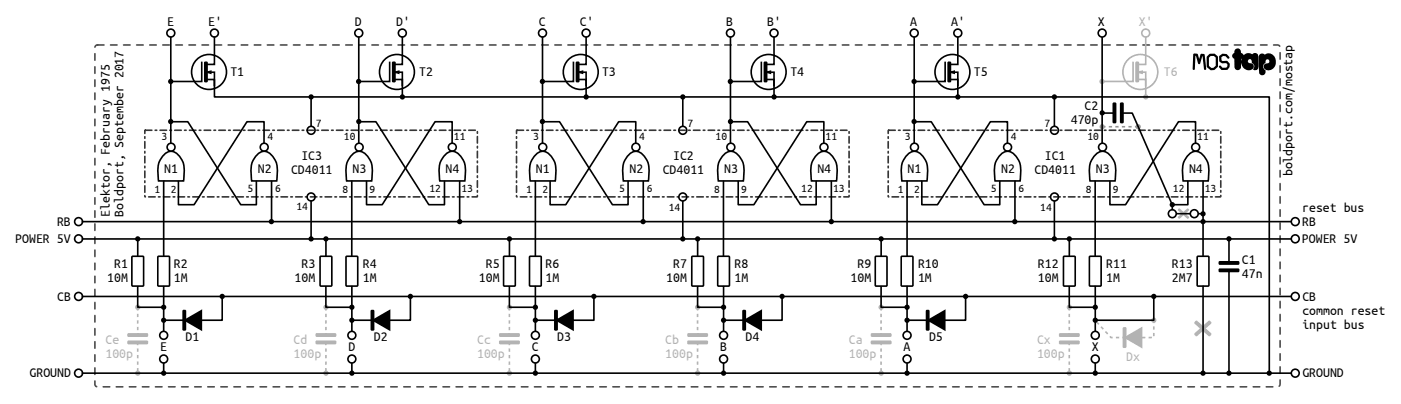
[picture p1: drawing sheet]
<svg xmlns="http://www.w3.org/2000/svg" width="858mm" height="247mm" viewBox="0 0 858 247" stroke-linecap="round" stroke-linejoin="round" font-family="sans-serif">
<path d="M89 80h203v40h-203z" fill="none" stroke="#333" stroke-width="1" stroke-dasharray="4 2 1 2"/>
<path d="M696 49h5v10" fill="none" stroke="#b3b3b3" stroke-width="1" stroke-linecap="butt"/>
<circle cx="701" cy="59" r="1.6" fill="#b3b3b3"/>
<g fill="#999">
<circle cx="675" cy="77" r="1.6"/>
<circle cx="697" cy="77" r="1.6"/>
</g>
<circle cx="706" cy="196" r="1.6" fill="#b3b3b3"/>
<path d="M59 28h724l1 1v206l-2 1h-723l-1-1v-206z" fill="none" stroke="#4d4d4d" stroke-width="1" stroke-dasharray="4 4"/>
<g fill="#b3b3b3">
<circle cx="84" cy="228" r="1.6"/>
<circle cx="84" cy="188" r="1.6"/>
<circle cx="200" cy="228" r="1.6"/>
<circle cx="200" cy="188" r="1.6"/>
<circle cx="312" cy="228" r="1.6"/>
<circle cx="312" cy="188" r="1.6"/>
<circle cx="427" cy="228" r="1.6"/>
<circle cx="427" cy="188" r="1.6"/>
<circle cx="539" cy="228" r="1.6"/>
<circle cx="539" cy="188" r="1.6"/>
<circle cx="655" cy="228" r="1.6"/>
<circle cx="655" cy="188" r="1.6"/>
</g>
<path d="M84 188v17M200 188v17M312 188v17M427 188v17M539 188v17M655 188v17M84 209v19M200 209v19M312 209v19M427 209v19M539 209v19M655 209v19" fill="none" stroke="#b3b3b3" stroke-width="1" stroke-dasharray="2 2" stroke-linecap="butt"/>
<path d="M112 190l2-1v1v11l-1 1h-1v-1zM112 196l12-7v13z" fill="#000"/>
<g fill="#b3b3b3">
<path d="M721 128l1-1 6 5-1 2-6-5z"/>
<path d="M721 132l6-5 1 1v1l-6 5-1-1z"/>
</g>
<g fill="none" stroke="#000" stroke-width="1" stroke-linecap="butt">
<path d="M105 22v66M220 22v66M104 74h11l32 51h10v-15M220 74h10l33 51h9v-15M100 95a6 6 0 0 1 11 2 21 21 0 0 1 1 14h-15a18 18 0 0 1 3-16zM157 95a6 6 0 0 1 11 2 21 21 0 0 1 1 14h-15a18 18 0 0 1 3-16zM162 88v-14h-11l-32 51h-10v-15M216 95a6 6 0 0 1 10 2 21 21 0 0 1 2 14h-16a18 18 0 0 1 4-16zM273 95a6 6 0 0 1 10 2 21 21 0 0 1 2 14h-16a18 18 0 0 1 4-16zM277 88v-14h-11l-32 51h-10v-15M100 110v47M166 110v25"/>
<path d="M215 110v47M281 110v25M50 135h741M50 146h741M84 146v11M84 175v13h16M100 175v28M50 181h741M100 196h12M136 181v15h-16M50 228h741M100 222v6"/>
</g>
<g fill="none" stroke="#000" stroke-width="1">
<path d="M81 157h7v18h-7zM97 157h7v18h-7z"/>
<circle cx="105" cy="90" r="2.4"/>
<circle cx="162" cy="90" r="2.4"/>
<circle cx="220" cy="90" r="2.4"/>
<circle cx="277" cy="90" r="2.4"/>
<circle cx="100" cy="205" r="2.4"/>
<circle cx="100" cy="219" r="2.4"/>
</g>
<g fill="#000">
<path d="M731 33l-1 9 1 1v-1l1-8 2 5h1l1-5 1 8 1 1-1-10h-2l-1 3-1-3zM740 33l-1 2v6l2 2h2l3-2v-6l-3-2zM746 34l1 4 1 1h3v2h-3l-1-1-1 1 2 2h3l2-2v-2l-2-2h-3v-2l1-1h1l2 2v-1l-1-2h-2zM741 34h2l1 1v5l-1 1-1 1-2-2v-5z"/>
<path d="M756 30v2a2 2 0 0 0-2 2 2 2 0 0 0 2 2v4a2.2 2.2 0 0 0 2 3 2.2 2.2 0 0 0 2-3v-1a4 4 0 0 0 3 4 4 4 0 0 0 4-2 2.8 2.8 0 0 0-3-3 1.3 1.3 0 0 1 1-2 1.3 1.3 0 0 1 1 2 3 3 0 0 1 1 5 2.5 2.5 0 0 0 3-1 2.5 2.5 0 0 0 0-3v-3a2.6 2.6 0 0 0 0-3 2.6 2.6 0 0 0-4 0 4 4 0 0 0-5 1v-1a2 2 0 0 1-2-2l-1-1zM771 33v2v8a2.2 2.2 0 0 0 1 3 2.2 2.2 0 0 0 3-1 2.2 2.2 0 0 0-2-3 2.3 2.3 0 0 1 2-4 1.3 1.3 0 0 1 0-1 1.3 1.3 0 0 1 2 0 1.3 1.3 0 0 1 0 1 2.4 2.4 0 0 0-3 3 2.4 2.4 0 0 0 3 2 5 5 0 0 0 4-6 5 5 0 0 0-5-4h-2a2.3 2.3 0 0 0-3 0zM760 36v1z"/>
<circle cx="105" cy="74" r="1.6"/>
<circle cx="220" cy="74" r="1.6"/>
<circle cx="166" cy="135" r="1.6"/>
<circle cx="281" cy="135" r="1.6"/>
<circle cx="84" cy="146" r="1.6"/>
<circle cx="100" cy="196" r="1.6"/>
<circle cx="100" cy="188" r="1.6"/>
<circle cx="136" cy="181" r="1.6"/>
<circle cx="100" cy="228" r="1.6"/>
</g>
<g fill="#b3b3b3">
<path d="M78 208h12l1 1v1h-1h-11h-1z"/>
<path d="M78 204h12h1v1l-1 1h-11l-1-1z"/>
</g>
<g fill="#000">
<path d="M227 190l2-1v1v11l-1 1h-1v-1zM227 196l12-7v13z"/>
<circle cx="200" cy="146" r="1.6"/>
<circle cx="215" cy="196" r="1.6"/>
<circle cx="215" cy="188" r="1.6"/>
<circle cx="251" cy="181" r="1.6"/>
<circle cx="215" cy="228" r="1.6"/>
</g>
<path d="M200 146v11M200 175v13h15M215 175v28M215 196h12M251 181v15h-16M215 222v6" fill="none" stroke="#000" stroke-width="1" stroke-linecap="butt"/>
<g fill="none" stroke="#000" stroke-width="1">
<path d="M196 157h7v18h-7zM212 157h7v18h-7z"/>
<circle cx="215" cy="205" r="2.4"/>
<circle cx="215" cy="219" r="2.4"/>
</g>
<g fill="#b3b3b3">
<path d="M193 208h12l1 1v1h-1h-11h-1z"/>
<path d="M193 204h12h1v1l-1 1h-11l-1-1z"/>
</g>
<g fill="none" stroke="#000" stroke-width="1">
<circle cx="128" cy="44" r="11"/>
<circle cx="190" cy="80" r="2.4"/>
</g>
<path d="M125 38h2v12h-1h-1z" fill="#000"/>
<path d="M127 44l3-1v2h-3z" fill="#000"/>
<path d="M124 38v12h-19M131 22v17h-5M126 44h5v9M126 49h5v10h646v169" fill="none" stroke="#000" stroke-width="1" stroke-linecap="butt"/>
<g fill="#b3b3b3">
<path d="M732 196h1l8 8h1l-1 1h-1l-9-7v-1z"/>
<path d="M731 204l9-8h1v1v1l-8 7h-1l-1-1z"/>
</g>
<path d="M697 77h-22" fill="none" stroke="#999" stroke-width="1" stroke-dasharray="2 2" stroke-linecap="butt"/>
<path d="M694 38v12h-19" fill="none" stroke="#b3b3b3" stroke-width="1" stroke-linecap="butt"/>
<circle cx="675" cy="50" r="1.6" fill="#b3b3b3"/>
<g fill="#000">
<path d="M240 38h2v12h-1h-1zM339 190l2-1 1 1v11l-1 1h-1l-1-1zM340 196l11-7v13z"/>
<circle cx="105" cy="50" r="1.6"/>
<circle cx="220" cy="50" r="1.6"/>
<circle cx="246" cy="59" r="1.6"/>
<circle cx="332" cy="74" r="1.6"/>
<circle cx="447" cy="74" r="1.6"/>
<circle cx="394" cy="135" r="1.6"/>
<circle cx="509" cy="135" r="1.6"/>
<circle cx="312" cy="146" r="1.6"/>
<circle cx="328" cy="196" r="1.6"/>
<circle cx="328" cy="188" r="1.6"/>
<circle cx="364" cy="181" r="1.6"/>
<circle cx="328" cy="228" r="1.6"/>
</g>
<g fill="none" stroke="#000" stroke-width="1">
<path d="M308 157h7v18h-7zM324 157h7v18h-7z"/>
<circle cx="105" cy="20" r="2.4"/>
<circle cx="131" cy="20" r="2.4"/>
<circle cx="220" cy="20" r="2.4"/>
<circle cx="246" cy="20" r="2.4"/>
<circle cx="243" cy="44" r="11"/>
<circle cx="332" cy="90" r="2.4"/>
<circle cx="389" cy="90" r="2.4"/>
<circle cx="447" cy="90" r="2.4"/>
<circle cx="504" cy="90" r="2.4"/>
<circle cx="328" cy="205" r="2.4"/>
<circle cx="328" cy="219" r="2.4"/>
</g>
<path d="M242 44l3-1v2h-3z" fill="#000"/>
<g fill="none" stroke="#000" stroke-width="1" stroke-linecap="butt">
<path d="M239 38v12h-19M246 22v17h-5M332 22v66M447 22v66M241 44h5v9M241 49h5v10M332 74h11l32 51h9v-15M447 74h11l32 51h10v-15M328 95a6 6 0 0 1 10 2 21 21 0 0 1 2 14h-15a18 18 0 0 1 3-16zM385 95a6 6 0 0 1 11 2 21 21 0 0 1 1 14h-15a18 18 0 0 1 3-16zM389 88v-14h-10l-33 51h-9v-15M443 95a6 6 0 0 1 11 2 21 21 0 0 1 1 14h-15a18 18 0 0 1 3-16z"/>
<path d="M500 95a6 6 0 0 1 11 2 21 21 0 0 1 1 14h-15a18 18 0 0 1 3-16zM504 88v-14h-10l-32 51h-10v-15M328 110v47M394 110v25M443 110v47M509 110v25M312 146v11M312 175v13h16M328 175v28M328 196h12M364 181v15h-17M328 222v6"/>
</g>
<path d="M316 80h203l1 40h-203z" fill="none" stroke="#333" stroke-width="1" stroke-dasharray="4 2 1 2"/>
<g fill="#b3b3b3">
<path d="M306 208h11l1 1v1h-1h-11z"/>
<path d="M306 204h11h1v1l-1 1h-11v-1z"/>
</g>
<g fill="#000">
<path d="M455 190l1-1 1 1v11l-1 1h-1l-1-1zM455 196l12-7v13z"/>
<circle cx="427" cy="146" r="1.6"/>
<circle cx="443" cy="196" r="1.6"/>
<circle cx="443" cy="188" r="1.6"/>
<circle cx="479" cy="181" r="1.6"/>
<circle cx="443" cy="228" r="1.6"/>
</g>
<path d="M427 146v11M427 175v13h16M443 175v28M443 196h12M479 181v15h-16M443 222v6" fill="none" stroke="#000" stroke-width="1" stroke-linecap="butt"/>
<g fill="none" stroke="#000" stroke-width="1">
<path d="M424 157h7l-1 18h-6zM439 157h7v18h-7z"/>
<circle cx="443" cy="205" r="2.4"/>
<circle cx="443" cy="219" r="2.4"/>
</g>
<g fill="#b3b3b3">
<path d="M421 208h12v1v1h-12z"/>
<path d="M421 204h12v1v1h-12v-1z"/>
</g>
<g fill="none" stroke="#000" stroke-width="1">
<path d="M536 157h7v18h-7zM552 157h7v18h-7z"/>
<circle cx="332" cy="20" r="2.4"/>
<circle cx="359" cy="20" r="2.4"/>
<circle cx="447" cy="20" r="2.4"/>
<circle cx="474" cy="20" r="2.4"/>
<circle cx="356" cy="44" r="11"/>
<circle cx="471" cy="44" r="11"/>
<circle cx="418" cy="80" r="2.4"/>
<circle cx="560" cy="90" r="2.4"/>
<circle cx="617" cy="90" r="2.4"/>
<circle cx="675" cy="90" r="2.4"/>
<circle cx="732" cy="90" r="2.4"/>
<circle cx="555" cy="205" r="2.4"/>
<circle cx="555" cy="219" r="2.4"/>
</g>
<g fill="#000">
<path d="M353 38h1h1v12h-1h-1h-1zM468 38h1h1v12h-1h-1h-1zM567 190l2-1v1v11l-1 1h-1v-1zM567 196l12-7v13z"/>
<circle cx="332" cy="50" r="1.6"/>
<circle cx="359" cy="59" r="1.6"/>
<circle cx="447" cy="50" r="1.6"/>
<circle cx="474" cy="59" r="1.6"/>
<circle cx="560" cy="74" r="1.6"/>
<circle cx="675" cy="69" r="1.6"/>
<circle cx="621" cy="135" r="1.6"/>
<circle cx="736" cy="135" r="1.6"/>
<circle cx="539" cy="146" r="1.6"/>
<circle cx="555" cy="196" r="1.6"/>
<circle cx="555" cy="188" r="1.6"/>
<circle cx="591" cy="181" r="1.6"/>
<circle cx="555" cy="228" r="1.6"/>
</g>
<path d="M354 44l3-1v2h-3zM469 44l3-1v2h-3z" fill="#000"/>
<g fill="none" stroke="#000" stroke-width="1" stroke-linecap="butt">
<path d="M351 38v12h-19M359 22v17h-5M466 38v12h-19M474 22v17h-5M560 22v66M675 23v65M354 44h5v9M354 49h5v10M469 44h5v9M469 49h5v10M560 74h10l32 51h10v-15M675 69h7"/>
<path d="M687 69h6l25 56h9v-15M555 95a6 6 0 0 1 11 2 21 21 0 0 1 1 14h-15a18 18 0 0 1 3-16zM612 95a6 6 0 0 1 11 2 21 21 0 0 1 1 14h-15a18 18 0 0 1 3-16zM617 88v-14h-11l-32 51h-10v-15M671 95a6 6 0 0 1 10 2 21 21 0 0 1 2 14h-16a18 18 0 0 1 4-16zM728 95a6 6 0 0 1 10 2 21 21 0 0 1 2 14h-16a18 18 0 0 1 4-16zM732 88v-14h-11l-32 51h-10v-15M555 110v47M621 110v25M670 110v47M736 110v47M539 146v11"/>
<path d="M539 175v13h16M555 175v28M555 196h12M591 181v15h-16M555 222v6"/>
</g>
<path d="M544 80h203v40h-203z" fill="none" stroke="#333" stroke-width="1" stroke-dasharray="4 2 1 2"/>
<g fill="#b3b3b3">
<path d="M533 208h12l1 1v1h-1h-11h-1z"/>
<path d="M533 204h12h1v1l-1 1h-11l-1-1z"/>
</g>
<path d="M706 195v11h-26l-10-10" fill="none" stroke="#b3b3b3" stroke-width="1" stroke-dasharray="2 2" stroke-linecap="butt"/>
<g fill="#b3b3b3">
<path d="M688 206l11-6v13z"/>
<path d="M687 200h2l1 1v11l-1 1h-1l-1-1z"/>
</g>
<path d="M655 146v11M655 175v13h15M670 175v28M706 181v15h-36M670 222v6" fill="none" stroke="#000" stroke-width="1" stroke-linecap="butt"/>
<g fill="none" stroke="#000" stroke-width="1">
<path d="M651 157h7v18h-7zM667 157h7v18h-7z"/>
<circle cx="670" cy="205" r="2.4"/>
<circle cx="670" cy="219" r="2.4"/>
</g>
<g fill="#000">
<circle cx="655" cy="146" r="1.6"/>
<circle cx="670" cy="196" r="1.6"/>
<circle cx="670" cy="188" r="1.6"/>
<circle cx="706" cy="181" r="1.6"/>
<circle cx="670" cy="228" r="1.6"/>
</g>
<g fill="#b3b3b3">
<path d="M648 208h12l1 1v1h-1h-11h-1z"/>
<path d="M648 204h12h1v1l-1 1h-11l-1-1z"/>
</g>
<g fill="none" stroke="#000" stroke-width="1">
<circle cx="560" cy="20" r="2.4"/>
<circle cx="586" cy="20" r="2.4"/>
<circle cx="583" cy="44" r="11"/>
<circle cx="646" cy="80" r="2.4"/>
</g>
<g fill="#000">
<path d="M580 38h2v12h-2z"/>
<circle cx="560" cy="50" r="1.6"/>
<circle cx="586" cy="59" r="1.6"/>
</g>
<path d="M582 44l3-1v2h-3z" fill="#000"/>
<path d="M579 38v12h-19M586 22v17h-5M581 44h5v9M581 49h5v10" fill="none" stroke="#000" stroke-width="1" stroke-linecap="butt"/>
<circle cx="698" cy="44" r="11" fill="none" stroke="#b3b3b3" stroke-width="1"/>
<path d="M695 38h2v12h-2z" fill="#b3b3b3"/>
<path d="M697 44l3-1v2h-3z" fill="#b3b3b3"/>
<path d="M701 22v17h-5M696 44h5v9" fill="none" stroke="#b3b3b3" stroke-width="1" stroke-linecap="butt"/>
<circle cx="701" cy="20" r="2.4" fill="none" stroke="#b3b3b3" stroke-width="1"/>
<g fill="none" stroke="#000" stroke-width="1">
<path d="M733 157h7v18h-7z"/>
<circle cx="675" cy="20" r="2.4"/>
<circle cx="48" cy="135" r="2.4"/>
<circle cx="190" cy="120" r="2.4"/>
<circle cx="418" cy="120" r="2.4"/>
<circle cx="646" cy="120" r="2.4"/>
<circle cx="718" cy="131" r="2.4"/>
<circle cx="731" cy="131" r="2.4"/>
<circle cx="793" cy="135" r="2.4"/>
<circle cx="48" cy="146" r="2.4"/>
<circle cx="793" cy="146" r="2.4"/>
<circle cx="48" cy="181" r="2.4"/>
<circle cx="793" cy="181" r="2.4"/>
<circle cx="48" cy="228" r="2.4"/>
<circle cx="793" cy="228" r="2.4"/>
</g>
<g fill="#000">
<path d="M681 63h2v12h-1h-1zM686 63h1h1v12h-1h-1zM746 164h12h1v2h-1h-11h-1zM746 160l12-1 1 1v1l-1 1h-11l-1-1z"/>
<circle cx="190" cy="59" r="1.6"/>
<circle cx="418" cy="59" r="1.6"/>
<circle cx="645" cy="59" r="1.6"/>
<circle cx="718" cy="125" r="1.6"/>
<circle cx="736" cy="131" r="1.6"/>
<circle cx="190" cy="146" r="1.6"/>
<circle cx="418" cy="146" r="1.6"/>
<circle cx="645" cy="146" r="1.6"/>
<circle cx="752" cy="146" r="1.6"/>
<circle cx="736" cy="228" r="1.6"/>
<circle cx="752" cy="228" r="1.6"/>
<circle cx="777" cy="228" r="1.6"/>
</g>
<path d="M190 59v18M418 59v18M645 59v18M190 123v23M418 123v23M645 123v23M718 125v3M720 131h9M734 131h2M752 146v15M736 175v53M752 165v63" fill="none" stroke="#000" stroke-width="1" stroke-linecap="butt"/>
<g font-size="8.5">
<text x="102" y="16">E</text>
<text x="128" y="16">E'</text>
<text x="217" y="16">D</text>
<text x="242" y="16">D'</text>
<text x="330" y="16">C</text>
<text x="355" y="16">C'</text>
<text x="444" y="16">B</text>
<text x="470" y="16">B'</text>
<text x="557" y="16">A</text>
<text x="582" y="16">A'</text>
<text x="672" y="16">X</text>
<text x="141" y="46">T1</text>
<text x="257" y="46">T2</text>
<text x="369" y="46">T3</text>
<text x="484" y="46">T4</text>
<text x="596" y="46">T5</text>
<text x="664" y="67">C2</text>
<text x="655" y="75">470p</text>
<text x="185" y="98">IC3</text>
<text x="412" y="98">IC2</text>
<text x="640" y="98">IC1</text>
<text x="101" y="106">N1</text>
<text x="158" y="106">N2</text>
<text x="178" y="106">CD4011</text>
<text x="216" y="106">N3</text>
<text x="273" y="106">N4</text>
<text x="328" y="106">N1</text>
<text x="385" y="106">N2</text>
<text x="406" y="106">CD4011</text>
<text x="443" y="106">N3</text>
<text x="500" y="106">N4</text>
<text x="556" y="106">N1</text>
<text x="613" y="106">N2</text>
<text x="633" y="106">CD4011</text>
<text x="671" y="106">N3</text>
<text x="728" y="106">N4</text>
<text x="791" y="108" transform="rotate(-90 791 108)">boldport.com/mostap</text>
<text x="797" y="129">reset bus</text>
<text x="35" y="138">RB</text>
<text x="67" y="133" transform="rotate(-90 67 133)">Elektor, February 1975</text>
<text x="76" y="133" transform="rotate(-90 76 133)">Boldport, September 2017</text>
<text x="797" y="138">RB</text>
<text x="9" y="149">POWER 5V</text>
<text x="797" y="149">POWER 5V</text>
<text x="760" y="161">C1</text>
<text x="70" y="164">R1</text>
<text x="106" y="164">R2</text>
<text x="185" y="164">R3</text>
<text x="222" y="164">R4</text>
<text x="297" y="164">R5</text>
<text x="334" y="164">R6</text>
<text x="412" y="164">R7</text>
<text x="450" y="164">R8</text>
<text x="525" y="164">R9</text>
<text x="562" y="164">R10</text>
<text x="635" y="164">R12</text>
<text x="677" y="164">R11</text>
<text x="717" y="164">R13</text>
<text x="66" y="172">10M</text>
<text x="106" y="172">1M</text>
<text x="180" y="172">10M</text>
<text x="222" y="172">1M</text>
<text x="293" y="172">10M</text>
<text x="334" y="172">1M</text>
<text x="408" y="172">10M</text>
<text x="450" y="172">1M</text>
<text x="521" y="172">10M</text>
<text x="562" y="172">1M</text>
<text x="635" y="172">10M</text>
<text x="677" y="172">1M</text>
<text x="717" y="172">2M7</text>
<text x="760" y="170">47n</text>
<text x="35" y="184">CB</text>
<text x="797" y="184">CB</text>
<text x="797" y="193">common reset</text>
<text x="797" y="201">input bus</text>
<text x="114" y="208">D1</text>
<text x="229" y="208">D2</text>
<text x="341" y="208">D3</text>
<text x="456" y="208">D4</text>
<text x="569" y="208">D5</text>
<text x="98" y="214">E</text>
<text x="213" y="214">D</text>
<text x="326" y="214">C</text>
<text x="441" y="214">B</text>
<text x="553" y="214">A</text>
<text x="668" y="214">X</text>
<text x="18" y="231">GROUND</text>
<text x="797" y="231">GROUND</text>
</g>
<g font-size="8.5" fill="#b3b3b3">
<text x="697" y="16">X'</text>
<text x="713" y="46">T6</text>
<text x="65" y="210">Ce</text>
<text x="180" y="210">Cd</text>
<text x="292" y="210">Cc</text>
<text x="407" y="210">Cb</text>
<text x="520" y="210">Ca</text>
<text x="635" y="210">Cx</text>
<text x="65" y="218">100p</text>
<text x="180" y="218">100p</text>
<text x="292" y="218">100p</text>
<text x="407" y="218">100p</text>
<text x="520" y="218">100p</text>
<text x="635" y="218">100p</text>
<text x="689" y="221">Dx</text>
</g>
<g font-size="7.1">
<text x="193" y="77">7</text>
<text x="421" y="77">7</text>
<text x="639" y="77">7</text>
<text x="99" y="86">3</text>
<text x="164" y="86">4</text>
<text x="211" y="86">10</text>
<text x="278" y="86">11</text>
<text x="326" y="86">3</text>
<text x="391" y="86">4</text>
<text x="438" y="86">10</text>
<text x="505" y="86">11</text>
<text x="554" y="86">3</text>
<text x="619" y="86">4</text>
<text x="666" y="86">10</text>
<text x="733" y="86">11</text>
<text x="95" y="118">1</text>
<text x="105" y="118">2</text>
<text x="152" y="117">5</text>
<text x="168" y="117">6</text>
<text x="210" y="118">8</text>
<text x="226" y="118">9</text>
<text x="263" y="117">12</text>
<text x="282" y="117">13</text>
<text x="322" y="118">1</text>
<text x="332" y="118">2</text>
<text x="379" y="117">5</text>
<text x="396" y="117">6</text>
<text x="437" y="118">8</text>
<text x="454" y="118">9</text>
<text x="491" y="117">12</text>
<text x="510" y="117">13</text>
<text x="550" y="118">1</text>
<text x="560" y="118">2</text>
<text x="607" y="117">5</text>
<text x="623" y="117">6</text>
<text x="665" y="118">8</text>
<text x="681" y="118">9</text>
<text x="718" y="117">12</text>
<text x="738" y="117">13</text>
<text x="181" y="129">14</text>
<text x="409" y="129">14</text>
<text x="637" y="129">14</text>
</g>
</svg>
